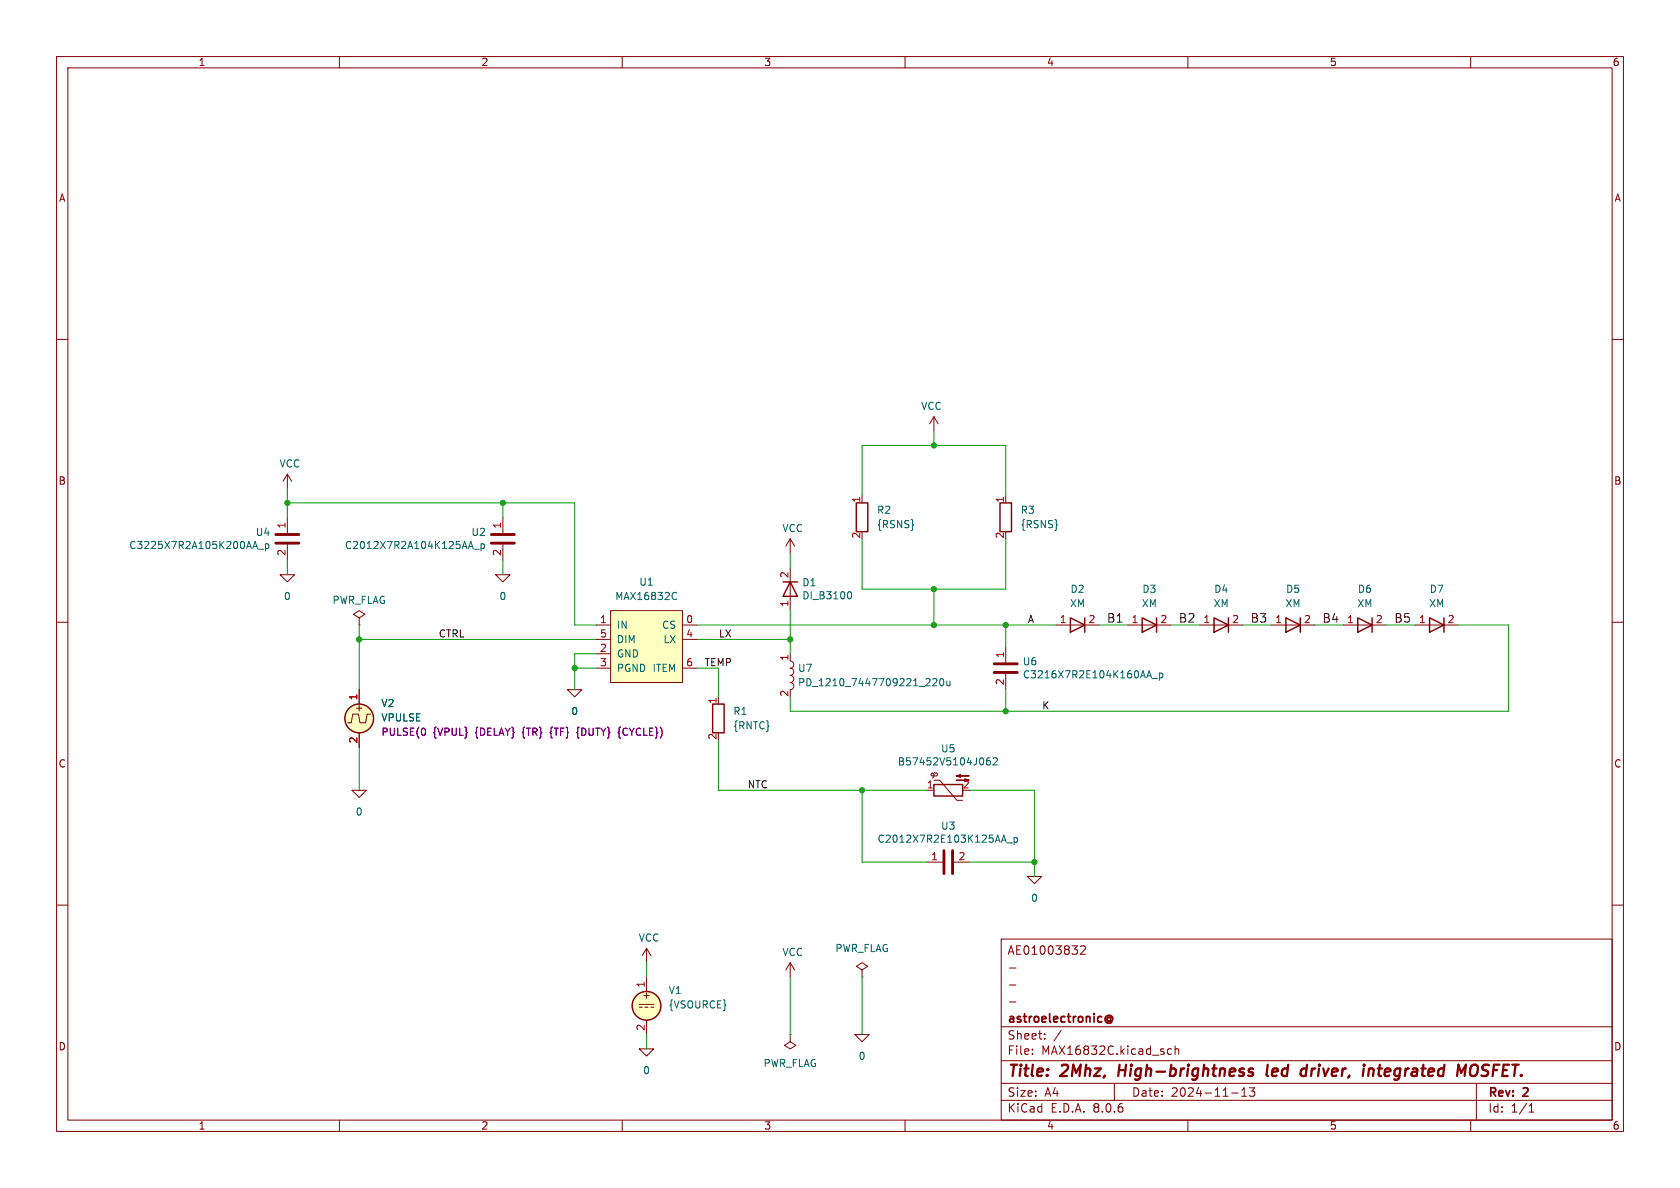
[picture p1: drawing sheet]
<svg xmlns="http://www.w3.org/2000/svg" width="297mm" height="210mm" viewBox="0 0 297 210" stroke-linecap="round" stroke-linejoin="round" font-family="sans-serif">
<g fill="none" stroke="#840000" stroke-width=".18">
<path d="M10 10h277v190h-277zM12 12h273v186h-273zM60 10v2M110 10v2M160 10v2M210 10v2M260 10v2M10 60h2M285 60h2M165.1 73.7l.8 1.2M165.1 73.7v2.5M165.1 73.7l-.8 1.2"/>
<path d="M50.8 83.8v2.6M50.8 91.4v2.8M50.8 96.3v2.8M50.8 83.8l-.8 1.3M50.8 83.8l.8 1.3M88.9 91.4v2.8M88.9 96.3v2.8M139.7 95.3l-.8 1.2M139.7 95.3v2.5M139.7 95.3l.8 1.2M10 110h2M49.5 101.6h2.6l-1.3 1.3z"/>
<path d="M63.5 109.2l1-.6-1-.6-1 .6 1 .6v1.3M63.5 110.5h.1M87.6 101.6h2.6l-1.3 1.3zM139.7 118.1a.64 .64 0 0 1 .6 .7 .64 .64 0 0 1-.6 .6 .64 .64 0 0 1 .6 .6 .64 .64 0 0 1-.6 .7 .63 .63 0 0 1 .6 .6 .63 .63 0 0 1-.6 .6M139.7 115.6v1.2a.63 .63 0 0 1 .6 .7 .63 .63 0 0 1-.6 .6M139.7 100.3v7.7M285 110h2M62.2 139.7h2.6l-1.3 1.3zM63.5 121.9v2.6M63.5 129.5v2.6M65.5 126.2h-.6l-.3 1.6h-1l-.2-1.6h-1l-.3 1.6h-.6M100.3 121.9h2.6l-1.3 1.3z"/>
<path d="M127 123.2v1.3M10 160h2M285 160h2M177 166h108v32h-108zM178.5 177.1h1.1M178.5 174.1h1.1M178.5 171.1h1.1M191 167.3l.6-.1 .2 .1 .1 .3-.9 1.1h.9M60 198v2M110 198v2M113 185.4h2.6l-1.3 1.3zM139.7 182.9v1.3l1 .6-1 .6-1-.6 1-.6"/>
<path d="M139.7 182.9h.1M151.1 182.9h2.6l-1.3 1.3zM160 198v2M177 194.5h108M177 191.5h108M177 187.5h108M177 181.5h108M182.5 186.3v.1M182.5 185.5v.1M184.7 183.6v.1M184.7 182.8v.1M187.6 182.1l-1.3 2"/>
<path d="M197 191.5v3M206.4 186.1l.3 .3 .4-.1M207.1 185.5l-.4-.1-.3 .3M207.7 185.5l.3-.1 .3 .1 .1 .9M207.7 184.9v1.5M210 198v2M217.7 193.2h1.2M219.5 193.8h.9M219.5 192.7l.5-.4v1.5M220.9 192.3h.9l-.5 .6 .4 .1v.7l-.2 .1h-.4l-.2-.1M260 198v2M261 191.5v6.5"/>
<path d="M270.3 196.6h.9M270.3 195.5l.4-.4v1.5"/>
</g>
<path d="M197.9 188.2l-.2 2M220.8 189.4l.5 .1 .2 .3-.1 .3-.6 .1M220.9 189l.2-.1 .5 .1M224.1 188.2l-.2 1.7 .3 .3M230.8 188.9l.2 .1M230.8 190.1l-.2 .1M231.1 188.2l-.3 2M242 189.1a.49 .49 0 0 1 .9 .1l-.2 1M242 188.9l-.1 1.3M258.3 189.6l.9-1.4-.3 2M260.9 188.2a.77 .77 0 0 0-1 .7v.6v.4l.2 .2a.71 .71 0 0 0 1-.2" fill="none" stroke="#840000" stroke-width=".4"/>
<path d="M195.6 179.7a.61 .61 0 0 1 .9-.1 .61 .61 0 0 1 0 .9l-.2-.1M196.3 180a.36 .36 0 0 0-.5-.1 .36 .36 0 0 0 0 .6 .36 .36 0 0 0 .5-.1M196.3 179.8v.6M195.6 180.7a.69 .69 0 0 0 1 0" fill="none" stroke="#840000" stroke-width=".3"/>
<path d="M48.8 96h4M48.8 94.5h4M86.9 96h4M86.9 94.5h4" fill="none" stroke="#840000" stroke-width=".51"/>
<g fill="none" stroke="#006464" stroke-width=".18">
<path d="M45.1 95.7l.4 1.3M45.7 97.1h.9M46.9 96.1v1.3M46.9 96.2l.4-.1 .2 .3-.1 .5h-.5M83.2 95.7l.5 1.3M83.8 97.1h.9M85 96.2l.4-.1 .3 .3-.2 .5h-.5M85 96.1v1.3M150.1 104.6a.68 .68 0 0 1 .5 .6 .68 .68 0 0 1-.5 .7M164.9 120.1l.5-.1 .2 .3-.8 .9h.8M166.2 120.1l.2-.1a.68 .68 0 0 1 .5 .6 .68 .68 0 0 1-.5 .6l-.2-.1-.1-.4zM167.4 120.4v.8h.4l.1-.1"/>
<path d="M167.9 120.4v.8"/>
</g>
<g fill="none" stroke="#840000" stroke-width=".25">
<path d="M138.4 102.9h2.6M139.7 102.9l1.3 2.5h-2.6zM126 124.5h2v5h-2z"/>
<circle cx="63.5" cy="127" r="2.54"/>
</g>
<circle cx="63.5" cy="127" r="2.54" fill="#ffffc2" stroke="#ffffc2" stroke-width=".18"/>
<path d="M102.1 129.3l-.1 .2 .1 .2M109.6 128.5l-.1 .2v.6l-.2 .2 .2 .2v.6l.1 .2" fill="none" stroke="#840084" stroke-width=".18"/>
<path d="M107.9 108h12.7v12.7h-12.7z" fill="#ffffc2"/>
<g fill="none" stroke="#840000" stroke-width=".18">
<path d="M152.4 87.6v1.3M177.8 87.6v1.3M105.4 110.5h2.5M105.4 115.6h2.5M105.4 118.1h2.5M105.4 113h2.5M107.9 108h12.7v12.7h-12.7zM120.6 110.5h2.6M120.6 118.1h2.6M120.6 113h2.6M177.8 114.3v2.8M177.8 119.1v2.8"/>
<path d="M186.7 110.5h7.6M199.4 110.5h7.6M212.1 110.5h7.6M224.8 110.5h7.6M237.5 110.5h7.6M250.2 110.5h7.6M63.5 121.9v2.6M63.5 129.5v2.6M163.8 139.7h1.3M165.1 137.9h1l3.1 3.6h1M165.2 136.5l.5 .3v.3l-.2 .1M165.5 137.2l-.8-.1-.1-.2 .1-.2h.3l.1 .2v.3l-.3 .3"/>
<path d="M163.8 152.4h2.8M168.7 152.4h2.7M181.6 154.9h2.5l-1.2 1.3zM113 177.5h2.6M113 178.1h.5M114 178.1h.6M114.3 167.6l-.8 1.3M114.3 167.6v2.6M114.3 172.7v2.6M114.3 167.6l.8 1.3M115.1 178.1h.5M139.7 170.2l-.8 1.3"/>
<path d="M139.7 170.2v2.5M139.7 170.2l.8 1.3M152.4 171.5l1-.7-1-.6-1 .6 1 .7v1.2M152.4 172.7h.1M114.3 180.3v2.6"/>
</g>
<path d="M119.2 104.7l.4 .1M119.6 105.9l-.4 .1M203.1 118.6l.5 1.2M203.7 120h1M205 119v1.3M205 119h.3l.3 .2-.2 .6h-.4M175 134h-.4a.85 .85 0 0 0 0 1.2l.4-.1 .1-.4-.2-.3-.4 .1-.1 .2M175.6 134.1l.5-.1 .2 .3-.8 .9h.8M177.5 147.6l.4 1.3M178 149h1M179.3 148v1.3M179.3 148.1l.3-.1 .3 .3-.1 .5h-.5" fill="none" stroke="#006464" stroke-width=".18"/>
<g fill="none" stroke="#840000" stroke-width=".25">
<path d="M151.4 88.9h2v5.1h-2zM176.8 88.9h2v5.1h-2zM189.2 109.2l2.6 1.3-2.6 1.3zM191.8 109.2v2.6M201.9 109.2l2.6 1.3-2.6 1.3zM204.5 109.2v2.6M214.6 109.2l2.6 1.3-2.6 1.3zM217.2 109.2v2.6M227.3 109.2l2.6 1.3-2.6 1.3zM229.9 109.2v2.6M240 109.2l2.6 1.3-2.6 1.3zM242.6 109.2v2.6"/>
<path d="M252.7 109.2l2.6 1.3-2.6 1.3zM255.3 109.2v2.6M165.1 138.7h5.1v2h-5.1z"/>
<circle cx="114.3" cy="177.8" r="2.54"/>
</g>
<path d="M175.8 118.9h4M175.8 117.3h4M166.9 150.4v4M168.4 150.4v4" fill="none" stroke="#840000" stroke-width=".51"/>
<g fill="#840000" stroke="#840000" stroke-width=".18">
<path d="M169 137.2l.8-.3v.5l-.8-.2h2.3z"/>
<path d="M169 137.9h2.3l-.7 .3v-.5l.7 .2z"/>
</g>
<circle cx="114.3" cy="177.8" r="2.54" fill="#ffffc2" stroke="#ffffc2" stroke-width=".18"/>
<g fill="none" stroke="#009600" stroke-width=".18">
<path d="M165.1 76.2v2.5M50.8 88.9h50.8v21.6h3.8M50.8 86.4v5M50.8 99.1v2.5M88.9 88.9v2.5M88.9 99.1v2.5M139.7 97.8v2.5M152.4 87.6v-8.9h25.4v8.9M152.4 95.3v8.8h25.4v-8.8M63.5 113h41.9M63.5 110.5v11.4M101.6 118.1h3.8"/>
<path d="M105.4 115.6h-3.8v6.3M123.2 118.1h3.8v5.1M123.2 113h16.5M123.2 110.5h63.5M139.7 108v7.6M165.1 104.1v6.4M177.8 110.5v3.8M194.3 110.5h5.1M207 110.5h5.1M219.7 110.5h5.1M232.4 110.5h5.1M245.1 110.5h5.1"/>
<path d="M257.8 110.5h8.9v15.2h-127v-2.5M63.5 132.1v7.6M127 130.8v8.9h36.8M152.4 139.7v12.7h11.4M171.4 139.7h11.5v15.2M177.8 121.9v3.8M171.4 152.4h11.5M114.3 170.2v2.5M139.7 172.7v10.2M152.4 172.7v10.2M114.3 182.9v2.5"/>
</g>
<path d="M102.1 129.3l-.1 .2 .1 .2M109.6 128.5l-.1 .2v.6l-.2 .2 .2 .2v.6l.1 .2" fill="none" stroke="#840084" stroke-width=".18"/>
<g fill="#009600" stroke="#009600" stroke-width=".18">
<circle cx="88.9" cy="88.9" r=".46"/>
<circle cx="63.5" cy="113" r=".46"/>
<circle cx="101.6" cy="118.1" r=".46"/>
<circle cx="50.8" cy="88.9" r=".46"/>
<circle cx="165.1" cy="78.7" r=".46"/>
<circle cx="177.8" cy="110.5" r=".46"/>
<circle cx="165.1" cy="110.5" r=".46"/>
<circle cx="139.7" cy="113" r=".46"/>
<circle cx="165.1" cy="104.1" r=".46"/>
<circle cx="177.8" cy="125.7" r=".46"/>
<circle cx="152.4" cy="139.7" r=".46"/>
<circle cx="182.9" cy="152.4" r=".46"/>
</g>
<g font-size="2.8" fill="#840000">
<text x="178" y="190.9">Title:</text>
<text x="187.7" y="190.9">2Mhz,</text>
<text x="198.6" y="190.9">High-brightness</text>
<text x="225.5" y="190.9">led</text>
<text x="232.4" y="190.9">driver,</text>
<text x="244.2" y="190.9">integrated</text>
<text x="261.7" y="190.9">MOSFET.</text>
</g>
<g font-size="2.1" fill="#0f0f0f">
<text x="195.6" y="110.2">B1</text>
<text x="208.3" y="110.2">B2</text>
<text x="221" y="110.2">B3</text>
<text x="233.7" y="110.2">B4</text>
<text x="246.4" y="110.2">B5</text>
</g>
<g font-size="2.1" fill="#840000">
<text x="178" y="169">AE01003832</text>
<text x="178" y="184">Sheet:</text>
<text x="178" y="181.2">astroelectronic@</text>
<text x="178" y="186.7">File:</text>
<text x="184.1" y="186.7">MAX16832C.kicad_sch</text>
<text x="178" y="196.9">KiCad</text>
<text x="178" y="194.1">Size:</text>
<text x="184.7" y="194.1">A4</text>
<text x="185.7" y="196.9">E.D.A.</text>
<text x="193.3" y="196.9">8.0.6</text>
<text x="200" y="194.1">Date:</text>
<text x="207" y="194.1">2024-11-13</text>
<text x="263" y="194.3">Rev:</text>
<text x="263" y="196.9">Id:</text>
<text x="267.1" y="196.9">1/1</text>
<text x="269.4" y="194.3">2</text>
</g>
<g font-size="1.8" fill="#840000">
<text x="35" y="11.9">1</text>
<text x="85" y="11.9">2</text>
<text x="135" y="11.9">3</text>
<text x="185" y="11.9">4</text>
<text x="235" y="11.9">5</text>
<text x="285" y="11.9">6</text>
<text x="10.3" y="35.9">A</text>
<text x="285.3" y="35.9">A</text>
<text x="10.3" y="85.9">B</text>
<text x="285.3" y="85.9">B</text>
<text x="62.6" y="126">+</text>
<text x="10.3" y="135.9">C</text>
<text x="285.3" y="135.9">C</text>
<text x="113.4" y="176.8">+</text>
<text x="10.3" y="185.9">D</text>
<text x="285.3" y="185.9">D</text>
<text x="35" y="199.9">1</text>
<text x="85" y="199.9">2</text>
<text x="135" y="199.9">3</text>
<text x="185" y="199.9">4</text>
<text x="235" y="199.9">5</text>
<text x="285" y="199.9">6</text>
</g>
<g font-size="1.8" fill="#006464">
<text x="162.8" y="72.7">VCC</text>
<text x="49.3" y="82.8">VCC</text>
<text x="45.1" y="94.9">U4</text>
<text x="83.3" y="94.9">U2</text>
<text x="138.2" y="94.3">VCC</text>
<text x="154.9" y="91">R2</text>
<text x="154.9" y="93.6">{RSNS}</text>
<text x="180.3" y="91">R3</text>
<text x="180.3" y="93.6">{RSNS}</text>
<text x="22.8" y="97.3">C3225X7R2A105K200AA_p</text>
<text x="60.9" y="97.3">C2012X7R2A104K125AA_p</text>
<text x="50.1" y="106.3">0</text>
<text x="58.7" y="107">PWR_FLAG</text>
<text x="88.2" y="106.3">0</text>
<text x="108.7" y="106.3">MAX16832C</text>
<text x="112.9" y="103.7">U1</text>
<text x="141.7" y="103.8">D1</text>
<text x="141.7" y="106.1">DI_B3100</text>
<text x="189.1" y="107.5">XM</text>
<text x="189.2" y="105">D2</text>
<text x="201.8" y="107.5">XM</text>
<text x="201.9" y="105">D3</text>
<text x="214.5" y="107.5">XM</text>
<text x="214.6" y="105">D4</text>
<text x="227.2" y="107.5">XM</text>
<text x="227.3" y="105">D5</text>
<text x="239.9" y="107.5">XM</text>
<text x="240" y="105">D6</text>
<text x="252.6" y="107.5">XM</text>
<text x="252.7" y="105">D7</text>
<text x="109" y="111.4">IN</text>
<text x="109" y="113.9">DIM</text>
<text x="117" y="111.4">CS</text>
<text x="117.2" y="113.9">LX</text>
<text x="109" y="116.4">GND</text>
<text x="109" y="119">PGND ITEM</text>
<text x="141" y="119">U7</text>
<text x="180.7" y="117.8">U6</text>
<text x="67.3" y="125.2">V2</text>
<text x="141" y="121.5">PD_1210_7447709221_220u</text>
<text x="180.7" y="120.1">C3216X7R2E104K160AA_p</text>
<text x="67.3" y="127.7">VPULSE</text>
<text x="100.9" y="126.6">0</text>
<text x="129.5" y="126.6">R1</text>
<text x="129.5" y="129.1">{RNTC}</text>
<text x="158.6" y="135.5">B57452V5104J062</text>
<text x="166.3" y="133.2">U5</text>
<text x="62.8" y="144.4">0</text>
<text x="155" y="149.2">C2012X7R2E103K125AA_p</text>
<text x="166.3" y="146.9">U3</text>
<text x="182.2" y="159.6">0</text>
<text x="112.8" y="166.6">VCC</text>
<text x="138.2" y="169.2">VCC</text>
<text x="147.6" y="168.5">PWR_FLAG</text>
<text x="118.1" y="175.9">V1</text>
<text x="118.1" y="178.5">{VSOURCE}</text>
<text x="113.6" y="190.1">0</text>
<text x="134.9" y="188.8">PWR_FLAG</text>
<text x="151.7" y="187.6">0</text>
</g>
<g font-size="1.8" fill="#a90000">
<text x="152.1" y="89" transform="rotate(-90 152.1 89)">1</text>
<text x="177.5" y="89" transform="rotate(-90 177.5 89)">1</text>
<text x="50.5" y="93.5" transform="rotate(-90 50.5 93.5)">1</text>
<text x="88.6" y="93.5" transform="rotate(-90 88.6 93.5)">1</text>
<text x="152.1" y="95.3" transform="rotate(-90 152.1 95.3)">2</text>
<text x="177.5" y="95.3" transform="rotate(-90 177.5 95.3)">2</text>
<text x="50.5" y="98.4" transform="rotate(-90 50.5 98.4)">2</text>
<text x="88.6" y="98.4" transform="rotate(-90 88.6 98.4)">2</text>
<text x="139.4" y="107.4" transform="rotate(-90 139.4 107.4)">1</text>
<text x="139.4" y="102.3" transform="rotate(-90 139.4 102.3)">2</text>
<text x="106" y="110.2">1</text>
<text x="106" y="112.8">5</text>
<text x="121.2" y="110.2">0</text>
<text x="121.2" y="112.8">4</text>
<text x="187.3" y="110.2">1</text>
<text x="192.3" y="110.2">2</text>
<text x="200" y="110.2">1</text>
<text x="205" y="110.2">2</text>
<text x="212.7" y="110.2">1</text>
<text x="217.7" y="110.2">2</text>
<text x="225.4" y="110.2">1</text>
<text x="230.4" y="110.2">2</text>
<text x="238.1" y="110.2">1</text>
<text x="243.1" y="110.2">2</text>
<text x="250.8" y="110.2">1</text>
<text x="255.8" y="110.2">2</text>
<text x="106" y="115.3">2</text>
<text x="106" y="117.9">3</text>
<text x="121.2" y="117.9">6</text>
<text x="139.4" y="116.9" transform="rotate(-90 139.4 116.9)">1</text>
<text x="177.5" y="116.4" transform="rotate(-90 177.5 116.4)">1</text>
<text x="63.2" y="123.9" transform="rotate(-90 63.2 123.9)">1</text>
<text x="126.7" y="124.5" transform="rotate(-90 126.7 124.5)">1</text>
<text x="139.4" y="123.3" transform="rotate(-90 139.4 123.3)">2</text>
<text x="177.5" y="121.2" transform="rotate(-90 177.5 121.2)">2</text>
<text x="63.2" y="131.5" transform="rotate(-90 63.2 131.5)">2</text>
<text x="126.7" y="130.9" transform="rotate(-90 126.7 130.9)">2</text>
<text x="163.8" y="139.4">1</text>
<text x="170.1" y="139.4">2</text>
<text x="164.5" y="152.1">1</text>
<text x="169.3" y="152.1">2</text>
<text x="114" y="174.7" transform="rotate(-90 114 174.7)">1</text>
<text x="114" y="182.3" transform="rotate(-90 114 182.3)">2</text>
</g>
<g font-size="1.8" fill="#0f0f0f">
<text x="77.5" y="112.8">CTRL</text>
<text x="127" y="112.8">LX</text>
<text x="181.6" y="110.2">A</text>
<text x="124.5" y="117.8">TEMP</text>
<text x="184.1" y="125.5">K</text>
<text x="132.1" y="139.4">NTC</text>
</g>
<g font-size="1.8" fill="#840084">
<text x="67.3" y="130.3">PULSE(0</text>
<text x="76.5" y="130.3">{VPUL}</text>
<text x="84.1" y="130.3">{DELAY}</text>
<text x="92.6" y="130.3">{TR}</text>
<text x="97.7" y="130.3">{TF}</text>
<text x="102.6" y="130.3">{DUTY}</text>
<text x="110.1" y="130.3">{CYCLE})</text>
</g>
</svg>
